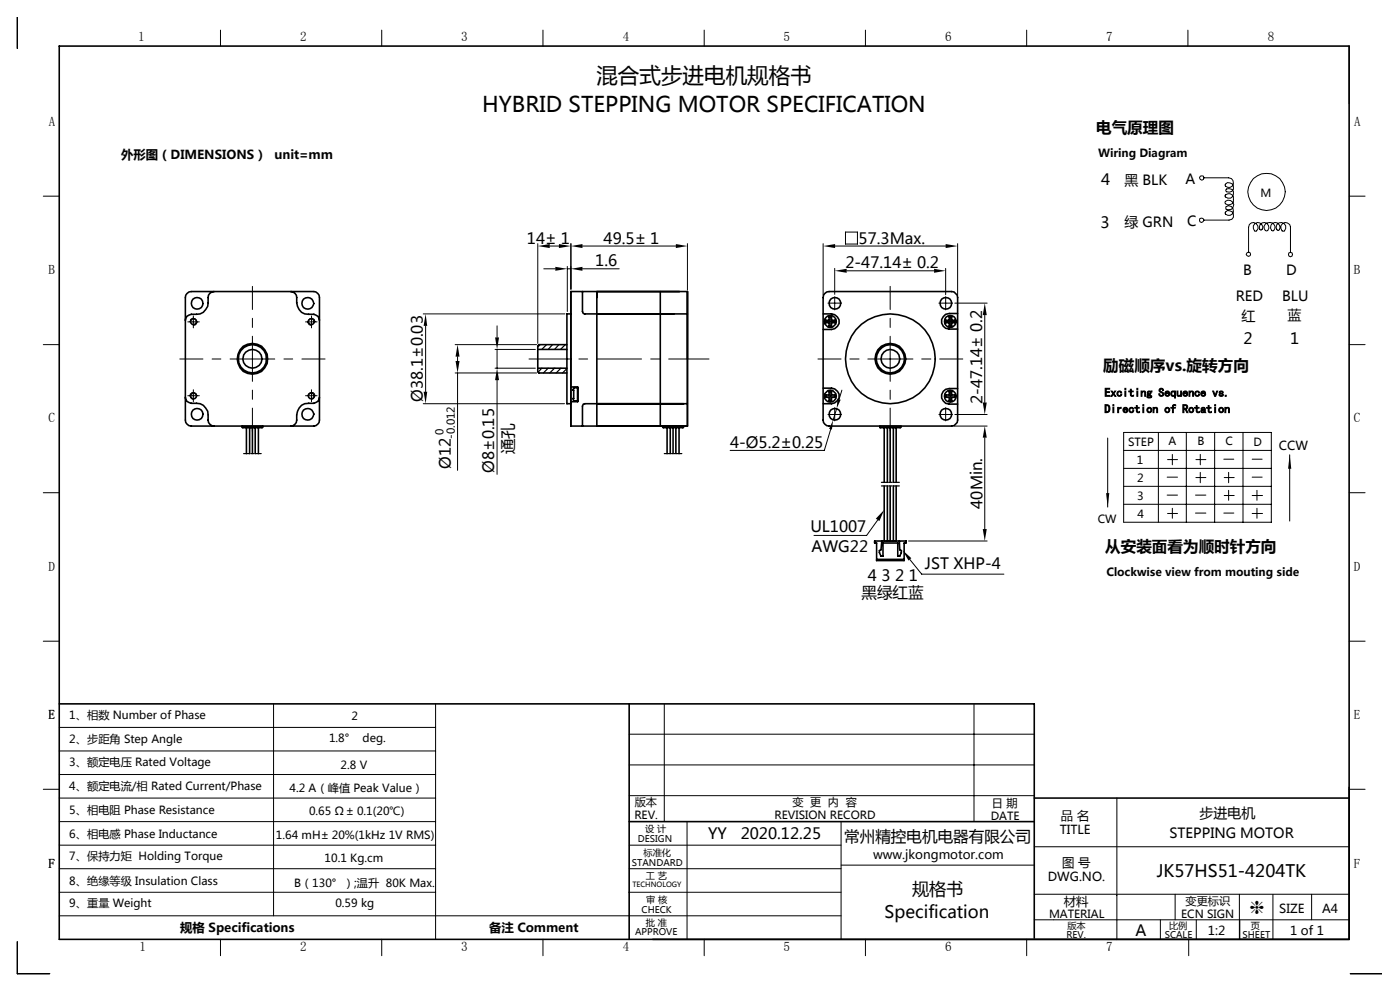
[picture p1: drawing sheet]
<svg xmlns="http://www.w3.org/2000/svg" width="297mm" height="210mm" viewBox="0 0 297 210" stroke-linecap="round" stroke-linejoin="round" font-family="sans-serif">
<g fill="none" stroke="#000" stroke-width=".25">
<path d="M3.7 3.6v6.7M114.6 73.1l-.5 .5M114.9 78.1l-.7 .8M115.9 73.1l-1 1M116.3 78.1l-1 1M117.2 73.1l-.9 1M117.6 78.1l-1 1M118.6 73.1l-1 1M119 78.1l-1 1M119.9 73.1l-1 1M120.3 78.2l-1 .9M51.7 96.2h1.3"/>
<path d="M53.2 96.2h.3M53.7 96.2h.2M54.1 96.2h1.3M140.9 96.2h1.3M142.4 96.2h.3M143 96.2h.2M143.5 96.2h1.1M187 102.3h1.3M187 103.1h1.3M188.5 102.3h.3M188.5 103.1h.3M189 102.3h.3"/>
<path d="M189 103.1h.3M189.5 102.3h1.3M189.5 103.1h1.3M3.7 199.8v6.7h6.8M286.5 206.5h6.7"/>
</g>
<g fill="none" stroke="#000" stroke-width=".34">
<path d="M12.6 9.8h273.6v189.5h-273.6zM39.7 62.3l.4-.4 .5-.1h26a1.31 1.31 0 0 1 1.2 1.3v26a1.31 1.31 0 0 1-1.2 1.3h-26a1.3 1.3 0 0 1-1.3-1.3v-26l.1-.5zM45.4 61.8a1.3 1.3 0 0 0-1.3 1.3 2.9 2.9 0 0 1-3.5 3.6 1.3 1.3 0 0 0-1.3 1.2M51.6 73.4a3.3 3.3 0 0 1 5.2 2.7 3.3 3.3 0 0 1-5.2 2.7 3.4 3.4 0 0 1 0-5.4zM61.7 61.8a1.3 1.3 0 0 1 1.2 1.3 2.92 2.92 0 0 0 3.7 3.6 1.31 1.31 0 0 1 1.2 1.2M114.1 74.1h6.2M114.1 78.1h6.2M120.3 73.1h-6l-.2 .3v5.5l.2 .2h6M121.1 61.8h24.7v28.6h-24.7zM121.1 66.6h-.8v19h.8M123.6 61.8v4.3l.1 .4 .4 .1h21.7M126.6 61.8v28.6"/>
<path d="M140.1 61.8v28.6M174.6 66.6h1.8a1.65 1.65 0 0 1 1.7 1.6 1.65 1.65 0 0 1-1.7 1.7h-1.8M175 62.3l.4-.4 .5-.1h26a1.5 1.5 0 0 1 1.3 1.3v26a1.5 1.5 0 0 1-1.3 1.3h-26a1.3 1.3 0 0 1-1.3-1.3v-26l.1-.5zM175.2 67.9h.7v-.6h.5v.6h.7v.5h-.7v.7h-.5v-.7h-.7zM201.4 67.3h.5v.6h.7v.5h-.7v.7h-.5v-.7h-.7v-.5h.7zM203.2 66.5h-1.8a1.65 1.65 0 0 0-1.7 1.7 1.65 1.65 0 0 0 1.7 1.6h1.8M39.3 84.3a1.3 1.3 0 0 0 1.3 1.3h1.1a2.77 2.77 0 0 1 2.4 3.5 1.3 1.3 0 0 0 1.3 1.3M51.3 90.4l.1 .3h4.3v-.3M52.3 90.7v5.5M53 90.7v5.5M53.5 90.7v5.5M54.1 90.7v5.5"/>
<path d="M54.8 90.7v5.5M67.8 84.3a1.31 1.31 0 0 1-1.2 1.3h-1.1a2.77 2.77 0 0 0-2.6 3.5 1.3 1.3 0 0 1-1.2 1.3M121.1 82.1h1.5v3.1h-1.5M122.6 82.2h-.9l-.2 .6h.2v1.7h-.2l.2 .5h.9M140.6 90.4l.1 .3h4.3v-.3M141.5 90.7v5.5M142.2 90.7v5.5M142.8 90.7v5.5M143.4 90.7v5.5M144.1 90.7v5.5M145.8 85.6h-21.7l-.4 .1-.1 .4v4.3M174.6 82.3h1.8a1.65 1.65 0 0 1 1.7 1.7 1.65 1.65 0 0 1-1.7 1.6h-1.8"/>
<path d="M175.2 83.8h.7v-.7h.5v.7h.7v.5h-.7v.7h-.5v-.7h-.7zM186.6 90.4v.3h4.4l.1-.3M187.6 90.7v11.6M188.3 90.7v11.6M188.8 90.7v11.6M189.5 90.7v11.6M190.1 90.7v11.6M201.4 83.1h.5v.7h.7v.5h-.7v.7h-.5v-.7h-.7v-.5h.7zM203.2 82.4h-1.8a1.65 1.65 0 0 0-1.7 1.7 1.65 1.65 0 0 0 1.7 1.6h1.8M185.5 114.8h6.7v.4h-.4v3.7h-5.8v-3.7h-.5zM186 118.7h5.8M186 118.8h5.8"/>
<path d="M187.1 114.8l-.2 1.8-.3 .2v.4l.3 .8h.4v-2.8h3.2v2.8h.4l.3-.8v-.4l-.3-.2-.1-1.8M187.6 103.1v11.7M188.3 103.1v11.7M188.8 103.1v11.7M189.5 103.1v11.7M190.1 103.1v11.7M12.6 149.3h206.8v49.7M133.5 149.3v50M133.5 174.3h85.9M219.4 169.3h66.8"/>
<circle cx="41.1" cy="68.2" r=".63"/>
<circle cx="41.8" cy="64.4" r="1.24"/>
<circle cx="53.5" cy="76.1" r="2.98"/>
<circle cx="53.6" cy="76.1" r="2.01"/>
<circle cx="65.3" cy="64.4" r="1.27"/>
<circle cx="66" cy="68.2" r=".63"/>
<circle cx="176.2" cy="68.1" r="1.25"/>
<circle cx="177.1" cy="64.4" r="1.24"/>
<circle cx="188.9" cy="76.1" r="9.5"/>
<circle cx="188.9" cy="76.1" r="3.3"/>
<circle cx="188.9" cy="76.1" r="1.99"/>
<circle cx="188.9" cy="76.1" r="2.99"/>
<circle cx="200.6" cy="64.4" r="1.24"/>
<circle cx="201.6" cy="68.2" r="1.27"/>
<circle cx="41.1" cy="84" r=".63"/>
<circle cx="41.8" cy="87.9" r="1.24"/>
<circle cx="65.3" cy="87.9" r="1.27"/>
<circle cx="66" cy="84" r=".63"/>
<circle cx="176.1" cy="84" r="1.27"/>
<circle cx="177.1" cy="87.9" r="1.24"/>
<circle cx="200.6" cy="87.9" r="1.24"/>
<circle cx="201.6" cy="84" r="1.29"/>
</g>
<g fill="none" stroke="#000" stroke-width=".21">
<path d="M46.8 6.4v3.4M81 6.4v3.4M115.2 6.4v3.4M149.4 6.4v3.4M183.6 6.4v3.4M217.8 6.4v3.4M252 6.4v3.4M286.2 9.8v12.3M254.6 37.4h.7v.7l-.3 .1-.4-.1-.1-.4zM255.4 37.7h5.2a1.05 1.05 0 0 1 1.1 .9 1.05 1.05 0 0 1-.7 1.1h-.5l-.5-.2v-.4a1.03 1.03 0 0 1 1.3-.2 1.03 1.03 0 0 1 .4 1.3 1.02 1.02 0 0 1-1.7 .3l.2-.4a1.02 1.02 0 0 1 1.3 .4 1.02 1.02 0 0 1-.3 1.3 1.02 1.02 0 0 1-1.3-.1v-.3a1.01 1.01 0 0 1 1.2-.2 1.01 1.01 0 0 1 .6 1.1 1 1 0 0 1-.6 1.1 1 1 0 0 1-1.2-.4v-.1a1.01 1.01 0 0 1 1.7 .2 1.01 1.01 0 0 1-1 1.4l-.5-.1-.1-.2 .1-.4 .5-.2a1.05 1.05 0 0 1 1.1 .9 1.05 1.05 0 0 1-.7 1.2h-.5l-.5-.3v-.4a1.03 1.03 0 0 1 1.3-.1 1.03 1.03 0 0 1 .4 1.2l-.4 .4-.6 .2h-5.3M9.2 41.6h3.4M114.1 51.7v21.2"/>
<path d="M115.4 57h2.4M116.6 52.2h2M120.3 56.5v9.6M120.3 57h.8M121.1 51.7v9.6M123.6 52.2h19.8M123.6 57h7.8M145.8 51.7v9.8M174.6 51.7v10.9M177.1 56.9v5.5M177.2 52.2h23.4M179.4 49.2h2.5v2.6h-2.5z"/>
<path d="M179.6 57.4h18.6M200.6 56.9v5.6M203.2 51.7v10.9M264.5 53.6l.4-.1 .3 .1v.6l-.3 .2-.4-.2-.1-.2zM264.9 53.5v-5.3l.1-.6a1 1 0 0 1 1.6-.1 1 1 0 0 1-.2 1.6 .98 .98 0 0 1-.4-1.4 .98 .98 0 0 1 1.3-.4 .98 .98 0 0 1 .5 1.3l-.4 .2a.99 .99 0 0 1 0-1.3 .99 .99 0 0 1 1.4-.1l.3 .5 .1 .5-.3 .5-.3 .1a.98 .98 0 0 1-.4-1.2 .98 .98 0 0 1 1.2-.6 .95 .95 0 0 1 1 .6 .95 .95 0 0 1-.4 1.2l-.2-.1a1.02 1.02 0 0 1-.1-1.3 1.02 1.02 0 0 1 1.3-.3l.4 .4 .2 .5-.4 .7-.3-.2a1.03 1.03 0 0 1 .3-1.3 1.03 1.03 0 0 1 1.4 .2 1.03 1.03 0 0 1-.1 1.4h-.5a1.04 1.04 0 0 1 .3-1.7 1.04 1.04 0 0 1 1.5 .8v5.4M273.4 53.6h.7v.7l-.3 .2-.4-.2zM286.2 41.6h3.4M9.2 73.1h3.4M38.1 76.2h4.9M39.8 68.3h2.5M40.3 68.3l.1-.5 .4-.3 .6 .1 .3 .3 .1 .5-.3 .5-.5 .1M41 67v2.5"/>
<path d="M45 76.2h1.9M48.8 76.2h9.5M53.5 60.7v5M53.5 67.5v2M53.5 71.3v9.6M60.2 76.2h1.9M64 76.2h5M64.8 68.3h2.5M66.1 67v2.5M66.8 68.3l-.1-.5-.5-.3-.5 .1-.3 .3-.1 .5 .3 .5 .5 .1M89.8 66.6h30M90.3 69.1v14"/>
<path d="M96.6 73.1h17.2M96.6 79.1h17.2M97.1 75.6v1M97.1 79.1v20.7M105 74.1h8.6M105 78.1h8.6M105.4 69.1v2.5M105.4 74.1v4M112.2 76.2h8.7M122.8 76.2h1.9M126.6 76.2h9.5M138 76.2h1.9"/>
<path d="M141.9 76.2h8.5M173.5 76.2h4.9M174.9 68.2h2.5M175.6 64.3h2.9M176.1 66.9v2.6M177.1 62.9v2.8M180.3 76.2h1.9M184.1 76.2h9.6M188.8 60.7v5M188.8 67.5v2M188.8 71.3v9.6M195.5 76.2h2"/>
<path d="M199.2 64.3h2.9M199.3 76.2h5M200.4 68.2h2.5M200.6 62.9v2.8M201.6 66.9v2.6M202.6 64.3h6.8M208.9 66.8v18.6M286.2 73.1h3.4M39.8 83.9h2.5M41 82.7v2.5M41.8 83.9l-.2-.4-.4-.2h-.4l-.5 .3v.5l.3 .4 .4 .2M53.5 82.8v1.9"/>
<path d="M53.5 86.6v4.9M64.8 83.9h2.5M65.3 83.9l.2-.4 .4-.2h.5l.4 .3v.5l-.3 .4-.4 .2M66.1 82.7v2.5M89.8 85.6h30M105.4 80.6v20M174.9 84h2.5M175.6 87.9h2.9M176.1 82.8v2.5M176.2 91.1l-1.3 4.4h-20M177.1 86.5v2.8M177.5 86.7l-.8 2.4"/>
<path d="M178.6 82.8l-.6 1.9M188.8 82.8v1.9M188.8 86.6v4.9M199.2 87.9h2.9M200.4 84h2.5M200.6 86.5v2.8M201.6 82.8v2.5M202.4 90.4h7M202.6 87.9h6.8M208.9 92.8v19.4M235 92.9v14.7M238.4 95.5h31.3"/>
<path d="M238.4 91.7h31.3v19.1h-31.3zM238.4 99.4h31.3M245.7 91.7v19.1M247.7 97.5h2.1M248.7 96.4v2.2M251.7 91.7v19.1M253.7 97.5h2.1M254.6 96.4v2.2M257.7 91.7v19.1M259.6 97.4h2.1M263.7 91.7v19.1M265.6 97.4h2.2"/>
<path d="M273.6 96.5v14M9.2 104.5h3.4M186.2 110.3l-2.4 3.3h-11.1M192.7 114.8h16.7M193 118.7l2.5 3.1h17.5M238.4 103.2h31.3M238.4 107h31.3M247.6 101.2h2.2M247.6 105h2.2M247.7 108.9h2.1M248.7 107.8v2.1M253.6 105h2.2"/>
<path d="M253.6 108.8h2.2M253.7 101.3h2.1M254.6 100.2v2.2M259.6 108.8h2.1M259.7 101.3h2.1M259.7 105.1h2.1M260.6 100.2v2.2M260.6 104v2.1M265.6 101.2h2.2M265.6 105.1h2.2M265.6 108.9h2.2M266.7 104v2.1"/>
<path d="M266.7 107.8v2.1M286.2 104.5h3.4M9.2 136h3.4M286.2 136h3.4M12.6 159.3h79.8M12.6 154.3h79.8M58 149.3v45M92.4 149.3v50M133.5 155.7h85.9M140.9 149.3v25M206.6 149.3v25M9.2 167.4h3.4"/>
<path d="M12.6 179.3h79.8M12.6 174.3h79.8M12.6 169.3h79.8M12.6 164.3h79.8M133.5 179.3h44.9M133.5 168.8h85.9M133.5 162.3h85.9M145.7 174.3v25M178.4 174.3v25M219.4 179.6h66.8M236.9 169.3v30M286.2 167.4h3.4"/>
<path d="M12.6 189.3h79.8M12.6 184.3h79.8M12.6 194.3h165.8M46.8 199.3v3.4M81 199.3v3.4M115.2 199.3v3.4M133.5 189.3h44.9M133.5 184.3h44.9M149.4 199.3v3.4M178.4 183.5h41M183.6 199.3v3.4M217.8 199.3v3.4"/>
<path d="M219.4 189.7h66.8M219.4 195.1h66.8M246.2 195.1v4.2M249.3 189.7v5.4M252.2 199.3v3.4M253.8 195.1v4.2M262.9 189.7v9.6M263 195.1v4.2M270 189.7v9.6M278.3 189.7v5.4"/>
<circle cx="254.9" cy="46.7" r=".47"/>
<circle cx="268.7" cy="40.7" r="4"/>
</g>
<g fill="#000">
<path d="M114.1 52.2l2.5-.4v.8zM117.8 56.6l2.5 .4-2.5 .4zM118.6 51.8l2.5 .4-2.5 .4zM121.1 52.2l2.5-.4v.8zM121.1 57l2.5-.4v.8zM143.4 51.8l2.4 .4-2.4 .4zM174.6 52.2l2.6-.4v.8zM177.1 57.4l2.5-.4v.9zM198.2 57l2.4 .4-2.4 .5zM200.6 51.8l2.6 .4-2.6 .4zM90.3 66.6l.3 2.5h-.7zM96.6 76.6h.9l-.4 2.5z"/>
<path d="M97.1 73.1l.4 2.5h-.9zM105 71.6h.9l-.5 2.5zM208.9 64.3l.4 2.5h-.8zM89.9 83.1h.7l-.3 2.5zM105.4 78.1l.5 2.5h-.9zM176.7 89.1l-.2 2-.6-.1zM177.7 84.6l.6 .2-.8 1.9zM208.5 85.4h.8l-.4 2.5zM208.9 90.4l.4 2.4h-.8zM273.6 96.5l.3 2.9h-.6zM208.5 112.2h.8l-.4 2.6zM234.6 104.6h.7l-.3 3z"/>
</g>
<path d="M187.6 108.2l-1 2.3-.8-.5zM191.5 116.7l1.8 1.7-.6 .5z" fill="#000"/>
<g font-size="4.6">
<text x="126.5" y="17.6">混合式步进电机规格书</text>
<text x="102.3" y="23.7">HYBRID STEPPING MOTOR SPECIFICATION</text>
</g>
<text font-size="3.9" x="264.7" y="193.9">❈</text>
<g font-size="3.6">
<text x="193.5" y="189.9">规格书</text>
<text x="245.4" y="186.1">JK57HS51-4204TK</text>
<text x="187.7" y="194.8">Specification</text>
</g>
<g font-size="3.3">
<text x="232.5" y="28.1">电气原理图</text>
<text x="233.6" y="39.2">4</text>
<text x="111.8" y="51.7">14±1</text>
<text x="128.1" y="51.7">49.5±1</text>
<text x="182.2" y="51.7">57.3Max.</text>
<text x="233.5" y="48.5">3</text>
<text x="126.3" y="56.5">1.6</text>
<text x="179.4" y="56.9">2-47.14±0.2</text>
<text x="263.8" y="73">2</text>
<text x="273.7" y="72.9">1</text>
<text x="234.1" y="78.6">励磁顺序vs.旋转方向</text>
<text x="89.7" y="85.2" transform="rotate(-90 89.7 85.2)">ÿ38.1±0.03</text>
<text x="208.4" y="85.6" transform="rotate(-90 208.4 85.6)">2-47.14±0.2</text>
<text x="154.9" y="95">4-ÿ5.2±0.25</text>
<text x="95.6" y="99.4" transform="rotate(-90 95.6 99.4)">ÿ12</text>
<text x="104.9" y="100.3" transform="rotate(-90 104.9 100.3)">ÿ8±0.15</text>
<text x="108.9" y="96.4" transform="rotate(-90 108.9 96.4)">通孔</text>
<text x="208.4" y="107.9" transform="rotate(-90 208.4 107.9)">40Min.</text>
<text x="171.9" y="112.9">UL1007</text>
<text x="172.2" y="117.1">AWG22</text>
<text x="234.5" y="117">从安装面看为顺时针方向</text>
<text x="184.1" y="123.2">4 3 2 1</text>
<text x="196.2" y="120.8">JST XHP-4</text>
<text x="182.7" y="126.9">黑绿红蓝</text>
<text x="150.2" y="178">YY</text>
<text x="157.1" y="178">2020.12.25</text>
<text x="179.1" y="178.5">常州精控电机电器有限公司</text>
<text x="240.9" y="198.5">A</text>
</g>
<g font-size="3">
<text x="238.5" y="39.2">黑 BLK</text>
<text x="251.5" y="39.1">A</text>
<text x="251.8" y="48">C</text>
<text x="238.5" y="48.2">绿 GRN</text>
<text x="263.7" y="58.3">B</text>
<text x="272.8" y="58.4">D</text>
<text x="262.2" y="63.9">RED</text>
<text x="272" y="63.8">BLU</text>
<text x="263.4" y="68">红</text>
<text x="273.1" y="67.9">蓝</text>
<text x="254.5" y="173.4">步进电机</text>
<text x="248.1" y="177.7">STEPPING MOTOR</text>
</g>
<g font-size="2.8">
<text x="29.3" y="8.8">1</text>
<text x="63.7" y="8.8">2</text>
<text x="97.8" y="8.8">3</text>
<text x="132.1" y="8.8">4</text>
<text x="166.2" y="8.8">5</text>
<text x="200.5" y="8.8">6</text>
<text x="234.6" y="8.8">7</text>
<text x="268.9" y="8.8">8</text>
<text x="10.4" y="26.7">A</text>
<text x="287.3" y="26.7">A</text>
<text x="10.3" y="58.2">B</text>
<text x="287.2" y="58.2">B</text>
<text x="10.3" y="89.6">C</text>
<text x="287.2" y="89.6">C</text>
<text x="10.3" y="121.1">D</text>
<text x="287.2" y="121.1">D</text>
<text x="10.3" y="152.6">E</text>
<text x="287.2" y="152.6">E</text>
<text x="10.3" y="184">F</text>
<text x="287.2" y="184">F</text>
<text x="29.6" y="201.6">1</text>
<text x="63.7" y="201.6">2</text>
<text x="97.8" y="201.6">3</text>
<text x="132.1" y="201.6">4</text>
<text x="166.2" y="201.6">5</text>
<text x="200.5" y="201.6">6</text>
<text x="234.6" y="201.6">7</text>
</g>
<g font-size="2.6">
<text x="25.7" y="33.7">外形图（DIMENSIONS） unit=mm</text>
<text x="271.3" y="95.5">CCW</text>
<text x="225.1" y="173.9">品 名</text>
<text x="224.8" y="177">TITLE</text>
<text x="185.2" y="182.2">www.jkongmotor.com</text>
<text x="225.3" y="183.9">图 号</text>
<text x="222.3" y="187">DWG.NO.</text>
<text x="38.2" y="197.7">规格 Specifications</text>
<text x="103.8" y="197.7">备注 Comment</text>
<text x="225.7" y="192.1">材料</text>
<text x="271.4" y="193.7">SIZE</text>
<text x="280.5" y="193.6">A4</text>
<text x="256.2" y="198.2">1:2</text>
<text x="273.7" y="198.2">1 of 1</text>
</g>
<g font-size="2.5">
<text x="234.3" y="84.1">Exciting Sequence vs.</text>
<text x="234.3" y="87.6">Direction of Rotation</text>
</g>
<g font-size="2.4">
<text x="233" y="33.3">Wiring Diagram</text>
<text x="267.4" y="41.7">M</text>
<text x="239.3" y="94.5">STEP</text>
<text x="247.9" y="94.4">A</text>
<text x="254" y="94.4">B</text>
<text x="260" y="94.4">C</text>
<text x="265.9" y="94.6">D</text>
<text x="241.2" y="98.5">1</text>
<text x="241.3" y="102.3">2</text>
<text x="241.3" y="106.1">3</text>
<text x="232.9" y="111">CW</text>
<text x="241.3" y="109.9">4</text>
<text x="234.7" y="122.1">Clockwise view from mouting side</text>
<text x="14.7" y="152.6">1、相数 Number of Phase</text>
<text x="74.5" y="152.7">2</text>
<text x="14.7" y="157.5">2、步距角 Step Angle</text>
<text x="69.8" y="157.4">1.8° deg.</text>
<text x="14.7" y="162.5">3、额定电压 Rated Voltage</text>
<text x="14.7" y="167.6">4、额定电流/相 Rated Current/Phase</text>
<text x="61.4" y="167.9">4.2 A（峰值 Peak Value）</text>
<text x="72.3" y="163">2.8 V</text>
<text x="14.7" y="172.6">5、相电阻 Phase Resistance</text>
<text x="65.6" y="172.8">0.65 Ω±0.1(20℃)</text>
<text x="134.6" y="173.8">REV.</text>
<text x="134.7" y="171">版本</text>
<text x="164.3" y="173.8">REVISION RECORD</text>
<text x="168.1" y="171.1">变 更 内 容</text>
<text x="210.2" y="173.9">DATE</text>
<text x="210.4" y="171.1">日 期</text>
<text x="14.7" y="177.7">6、相电感 Phase Inductance</text>
<text x="58.5" y="177.9">1.64 mH±20%(1kHz 1V RMS)</text>
<text x="14.7" y="182.5">7、保持力矩 Holding Torque</text>
<text x="68.9" y="182.7">10.1 Kg.cm</text>
<text x="14.7" y="187.7">8、绝缘等级 Insulation Class</text>
<text x="62.4" y="188.2">B（130°）;温升 80K Max.</text>
<text x="251.5" y="192">变更标识</text>
<text x="14.7" y="192.5">9、重量 Weight</text>
<text x="71.2" y="192.4">0.59 kg</text>
<text x="222.5" y="194.7">MATERIAL</text>
<text x="250.6" y="194.8">ECN SIGN</text>
</g>
<g font-size="2.3">
<text x="94.1" y="92.2" transform="rotate(-90 94.1 92.2)">0</text>
<text x="96.5" y="93.1" transform="rotate(-90 96.5 93.1)">-0.012</text>
</g>
<g font-size="1.9">
<text x="135.3" y="178.7">DESIGN</text>
<text x="136.9" y="176.6">设 计</text>
<text x="134.1" y="183.7">STANDARD</text>
<text x="136.5" y="181.6">标准化</text>
<text x="137" y="186.5">工 艺</text>
<text x="137.1" y="191.6">审 核</text>
<text x="136.1" y="193.7">CHECK</text>
<text x="137" y="196.5">批 准</text>
<text x="226.4" y="197">版本</text>
<text x="248" y="197">比例</text>
<text x="265.4" y="197">页</text>
<text x="134.7" y="198.4">APPROVE</text>
<text x="226.3" y="199">REV.</text>
<text x="247.1" y="199">SCALE</text>
<text x="263.6" y="199">SHEET</text>
</g>
<text font-size="1.5" x="134.2" y="188.3">TECHNOLOGY</text>
</svg>
